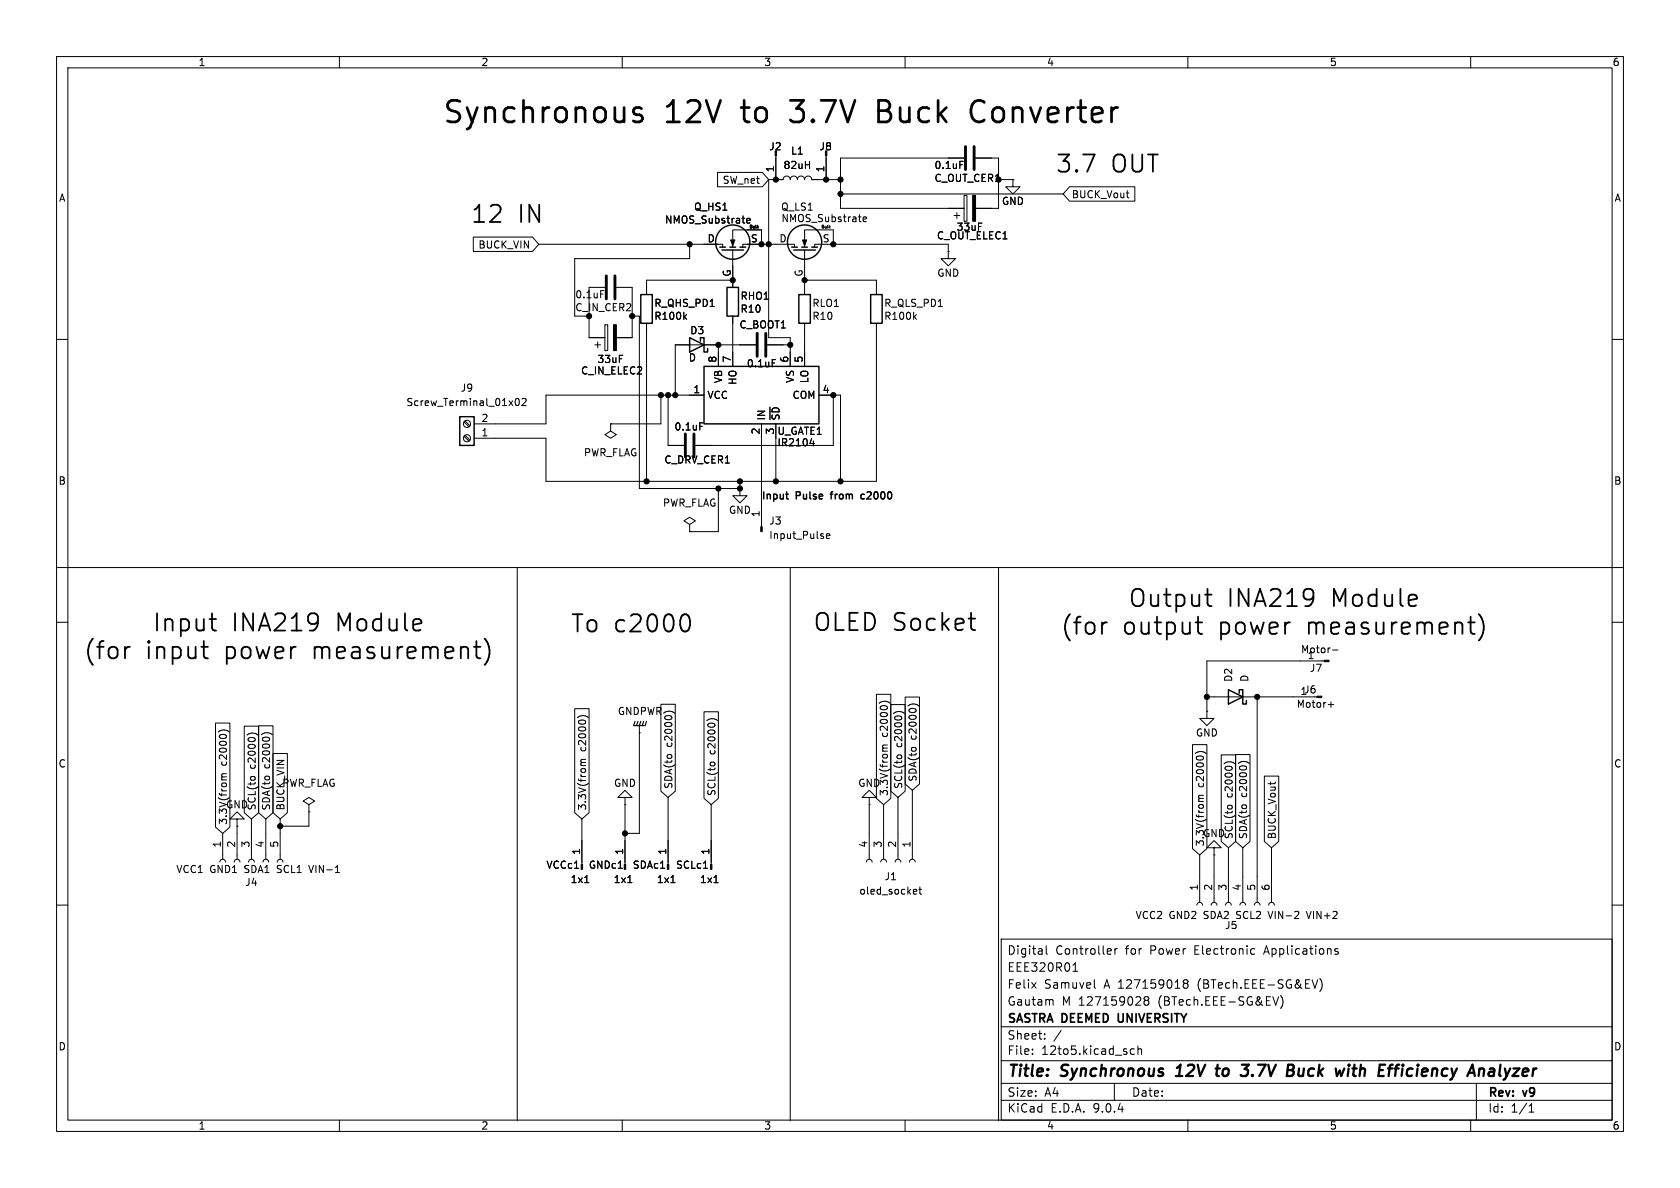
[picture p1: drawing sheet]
<svg xmlns="http://www.w3.org/2000/svg" width="297mm" height="210mm" viewBox="0 0 297 210" stroke-linecap="round" stroke-linejoin="round" font-family="sans-serif">
<g fill="none" stroke="#000" stroke-width=".18">
<path d="M10 10h277v190h-277zM12 12h273v186h-273zM60 10v2M110 10v2M160 10v2M210 10v2M260 10v2M126.9 30.5h7.9l1.1 1.3-1.1 1.2h-7.9zM132 39l.6-.1v-.2l-.4-.1-.2 .2 .1 .6h.5M134.1 40l-.2 .2M135.9 31.8h2.5a.64 .64 0 0 1 .7-.7 .64 .64 0 0 1 .6 .7 .64 .64 0 0 1 .6-.7 .64 .64 0 0 1 .7 .7 .64 .64 0 0 1 .6-.7 .64 .64 0 0 1 .6 .7 .64 .64 0 0 1 .7-.7 .64 .64 0 0 1 .6 .7h5.1M135.9 31.8v27.9h3.8v5.1"/>
<path d="M137.2 27.5v4.3M146 27.5v4.3M148.6 34.3h39.4M152.6 38.8l.6-.2-.1-.2-.3-.1-.2 .2 .1 .6h.4M168.7 38.1h1M169.2 37.6v1M169.7 28.5h.6M170.4 34.5h.5v4.6h-.5zM170.4 27.9h-21.8v8.9h21.8M172.5 27.9h4v8.9h-4M176.5 31.8h2.6M179.1 31.8v1.2h1.2l-1.2 1.3-1.3-1.3h1.3"/>
<path d="M179.1 31.8h.1M189.1 33h11.5v2.6h-11.5l-1.1-1.3zM199.1 34.1h.5M199.5 35h.1M83.7 41.9h10.4l1.1 1.3-1.1 1.3h-10.4zM95.2 43.2h32.6v.5M106.2 51.4h.6M106.9 57.4h.5v4.6h-.5zM106.9 50.8h-2.8v8.9h2.8M109 50.8h2.8v8.9h-2.8M111.8 55.9h1.2v30.5h17.8M114.3 57.2v27.9"/>
<path d="M121 56l.4 .5M121.4 55.6l-.5 .5M121.9 43.2v2.5h-20.3v10.2M129.5 44.2v6.6M129.5 55.9v8.9M129.5 49.5h-15.2v2.6M131.3 43.7v-.5h9.2v.5M133.9 40.1l.2 .2M134.6 43.2v-2.6h-5.1v3.1M142.2 44.2v7.9M142.2 57.2v7.6M142.2 49.5h12.7v2.6"/>
<path d="M144 43.7v-.5h23.6v1.3M146.6 40.1l.2 .2M147.3 43.2v-2.6h-5.1v3.1M154.9 57.2v27.9h-58.4v-7.6h-12.7M161.6 56l.4 .5M162 55.6l-.5 .5M167.6 44.5v1.2h1.3l-1.3 1.3-1.2-1.3h1.2M167.6 44.5h.1M10 60h2M82 77.1l.9 .9M82 74.6l.9 .8M82.2 77l.9 .8"/>
<path d="M82.2 74.4l.9 .9M91.2 70.6l.2-.2a.68 .68 0 0 1 .4 .7 .68 .68 0 0 1-.4 .6l-.2-.1-.1-.4zM92.3 70.6l.5-.2 .2 .4-.8 .9h.8M105.2 61h1M105.7 60.5v1M107.9 74.9v1.3l1.1 .6-1.1 .7-1-.7 1-.6M107.9 74.9h.1M116.8 69.9v5h-8.9M118.1 69.9v8.8h2.8M123.7 74.7h.6M124.5 69.9h-28v5h-12.7M127 61v3.8"/>
<path d="M133.6 61h-14.2v8.9M134.6 74.9v18.2M135.6 61h4.1M136.5 63.6h.6M137.2 74.9v10.2M143.2 78.4h.8M143.8 78v.8M144.8 69.9h3.8v15.2M147.3 69.9v8.8h-24.4M285 60h2M121.9 92.7l1-.6-1-.7-1 .7 1 .6v1.3M121.9 94h.1"/>
<path d="M127 86.4v7.6h-5.1M130.8 86.4v1.2h1.3l-1.3 1.3-1.3-1.3h1.3M130.8 86.4h.1M130.8 85.1v1.3M146.1 94.8l.6-.1-.1-.3-.3-.1-.2 .2 .1 .6h.4M10 110h2M10.2 100.3h276.8M91.4 100.3v97.8M139.7 100.3v97.8M176.5 100.3v97.8M234.1 116.8h-20.7v8.9M285 110h2"/>
<path d="M38.1 127.8h2.5v18.4l-1.2 1.1-1.3-1.1zM38.6 129.4a1.46 1.46 0 0 1 1.9 0M39.4 137.3l-.2 .4M39.4 137.3h.6M40 136.8h-.7l-.1 .3 .2 .2M43.2 128.4h2.5v15.3l-1.3 1.1-1.2-1.1zM43.7 129.9a1.46 1.46 0 0 1 1.9 0M44.4 137.3h.6M45.7 128.3h2.6v15.4l-1.3 1.1-1.3-1.1zM46.2 129.9a1.46 1.46 0 0 1 1.9 0M48.3 133.2h2.5v10.5l-1.3 1.1-1.2-1.1zM101.6 125.3h2.5v18.4l-1.2 1.1-1.3-1.1z"/>
<path d="M102.1 126.9a1.46 1.46 0 0 1 1.9 0M102.9 134.8l-.2 .3M102.9 134.8h.6M103.5 134.2l-.7 .1-.1 .3 .2 .2M113 129.5h.1M113 128.3v19h-2.5M116.8 124.5h2.6v15.4l-1.3 1.1-1.3-1.1zM117.7 125.8a1.48 1.48 0 0 1 1.6 .3M124.5 125.8h2.5v15.3l-1.3 1.1-1.2-1.1zM124.9 127.4a1.46 1.46 0 0 1 2 0M125.7 134.8h.6M154.9 122.7h2.6v18.4l-1.3 1.1-1.3-1.1z"/>
<path d="M155.4 124.3a1.46 1.46 0 0 1 2 0M156.2 132.2l-.2 .4M156.2 132.2h.7M156.9 131.7l-.8 .1-.1 .3 .2 .1M157.5 124.6h2.5v15.3l-1.3 1.1-1.2-1.1zM158 126.1a1.47 1.47 0 0 1 1.9 0M158.7 133.5h.6M160 123.2h2.6v15.4l-1.3 1.1-1.3-1.1zM160.5 124.8a1.46 1.46 0 0 1 1.9 0M161.3 139.7v12.2M210.8 131.6h2.6v18.4l-1.3 1.1-1.3-1.1zM211.3 133.2a1.46 1.46 0 0 1 1.9 0"/>
<path d="M213.4 125.7v1.3h1.2l-1.2 1.3-1.3-1.3h1.3M213.4 125.7h.1M213.4 123.2h19M215.9 133.4h2.5v15.3l-1.2 1.2-1.3-1.2zM216.4 135a1.46 1.46 0 0 1 1.9 0M218.4 133.4h2.6v15.3l-1.3 1.2-1.3-1.2zM218.9 135a1.46 1.46 0 0 1 2 0M222.2 123.2v36.3M223.5 137.2h2.6v11.5l-1.3 1.2-1.3-1.2zM224.6 138.2v.5M225.5 138.2v.2M234.8 124.6h1"/>
<path d="M235.3 124.1v.9M38.9 152.4l.1-.4 .4-.1 .3 .1 .2 .4M39.4 147.3v4.6M41.4 152.4l.1-.4 .4-.1 .4 .1 .1 .4M41.9 144.8h1.3l-1.3-1.3-1.3 1.3h1.3v1.3M41.9 146.1h.1M41.9 146.1v5.8M43.9 152.4l.2-.4 .3-.1 .4 .1 .2 .4M44.4 144.8v7.1M46.5 152.4l.1-.4 .4-.1 .3 .1 .2 .4M47 144.8v7.1M49 152.4l.2-.4 .3-.1 .4 .1 .1 .4"/>
<path d="M49.5 144.8v7.1M54.6 153l.4 1.2M54.6 142.2l1-.6-1-.6-1 .6 1 .6v1.3M54.6 143.5h.1M54.6 143.5v2.6h-5.1M59.3 154.2h.7M102.9 144.8v8M103.4 156h.7M110.5 141h1.3l-1.3-1.3-1.3 1.3h1.3v1.2M110.5 142.2h.1M110.5 142.2v10.6M111 156h.7"/>
<path d="M118.1 141v11.8M118.6 156h.7M124.4 153.5h.7M125.7 142.2v10.6M126.2 156h.8M153.2 152.4l.1-.4 .4-.1 .3 .1 .2 .4M153.7 141h1.2l-1.2-1.3-1.3 1.3h1.3v1.2M153.7 142.2h.1M153.7 142.2v9.7M155.7 152.4l.1-.4 .4-.1 .4 .1 .1 .4M156.2 142.2v9.7M158.2 152.4l.2-.4 .3-.1 .4 .1 .2 .4"/>
<path d="M158.7 141v10.9M160.8 152.4l.1-.4 .4-.1 .3 .1 .2 .4M161.7 157.2l.3 .1 .1 .2-.6 .1M162 158l-.3 .1M162.4 157.2h.5M162.6 156.8v1.1l.3 .2M212.1 151.1v8.4M212.1 141.1l-.2 .4M212.1 141.1h.7M212.8 140.6l-.8 .1-.1 .3 .2 .1M214.6 149.9h1.3l-1.3-1.3-1.2 1.3h1.2v1.2M214.6 151.1h.1"/>
<path d="M214.6 151.1v8.4M217.1 142.4h.6M217.2 149.9v9.6M219.7 149.9v9.6M224.8 149.9v9.6M10 160h2M177 166h108v32h-108zM182.4 173.7l.8 1M183.2 173.7l-.8 1M185 167.2v1.3l.2 .2M186 176.7l.2 .2v.8M189.7 171.7h.8"/>
<path d="M189.8 170.6l.3-.4v1.5M193.5 173.2v1.3l.2 .2M196.2 167.7l.3 .4-.8 .1M196.4 168.6l-.2 .1M197.1 167.7v1M197.5 167.7l-.3 .1-.1 .2M202.5 176.8l-.3-.2 .3-.4 .5 .1 .1 .2-.3 .3M202.5 176.8l-.3 .3 .1 .5 .2 .1 .5-.1 .1-.2-.1-.4-.2-.2M202.5 176.8h.3M209.5 173.8l-.3-.2 .3-.4 .4 .1 .1 .2-.3 .3M209.5 173.8l-.3 .3v.3l.3 .3 .4-.1 .1-.2v-.4l-.3-.2M209.5 173.8h.2"/>
<path d="M211.6 160l.1-.3 .4-.2 .3 .2 .2 .3M214.1 160l.2-.3 .3-.2 .4 .2 .1 .3M216.7 160l.1-.3 .4-.2 .3 .2 .2 .3M219.2 160l.1-.3 .4-.2 .4 .2 .1 .3M221.2 167.8h.6M221.2 168.6h.6M221.7 160l.2-.3 .3-.2 .4 .2 .2 .3M224.2 161.1l.4 1.3M224.3 160l.1-.3 .4-.2 .3 .2 .2 .3M226 176.2l-.5 1.5M226.5 176.1a1.74 1.74 0 0 1-.1 2.2M230.9 161.1l.5 1.3"/>
<path d="M233 173.2l-.5 1.5M233.3 173a1.72 1.72 0 0 1 0 2.3M236.5 167.8l-.3-.1-.2 .2v.2l.5 .2v.3h-.5M285 160h2M60 198v2M110 198v2M160 198v2M177 194.5h108M177 191.5h108M177 187.5h108M177 181.5h108M182.5 186.3v.1"/>
<path d="M182.5 185.5v.1M184.7 183.6v.1M184.7 182.8v.1M187.6 182.1l-1.3 2M197 191.5v3M200.5 185.5l-.4-.1-.3 .3v.4l.2 .2h.5M201.2 185.5l.2-.1 .3 .1 .1 .9M201.2 184.9v1.5M210 198v2M260 198v2M261 191.5v6.5M270.3 196.6h.9"/>
<path d="M270.3 195.5l.4-.4v1.5"/>
<circle cx="82.5" cy="77.5" r=".63"/>
<circle cx="82.5" cy="74.9" r=".63"/>
</g>
<g fill="none" stroke="#000" stroke-width=".4">
<path d="M207.9 190.2h1.1M208.5 188.5l-.4 .3M214.9 188.9h.8M215.1 190.1l.4 .1M215.3 188.2l-.2 1.7M219.6 188.2h1.2l-.8 .8M220.3 189l.3 .4v.4l-.2 .3M229.7 188.9l-.2 1 .1 .2 .5 .1M239.1 188.9h.7M239.5 188.2l-.3 1.7 .1 .2 .4 .1M246.5 188.9h.8M247.4 188.2l-.4 .1-.2 .2-.2 1.7"/>
<path d="M247.9 188.9l-.1 1.3M263.4 189l.2-.1 .5 .1v1.2M264.2 189.4h-.7a.4 .4 0 0 0-.3 .4 .4 .4 0 0 0 .2 .4l.7-.1"/>
</g>
<path d="M197.7 179.2l.1 1.3" fill="none" stroke="#000" stroke-width=".3"/>
<g fill="none" stroke="#000" stroke-width=".25">
<path d="M113.3 52.1h2v5.1h-2zM121.9 59.7l2.6 1.3-2.6 1.2zM127.3 43.7h1M127.6 44.2h3.8M128.5 50.8h2.1v5.1h-2.1zM129 43.7h1M130.8 43.7h1M140 43.7h1M140.3 44.2h3.8M141.2 52.1h2.1v5.1h-2.1zM141.7 43.7h1M143.5 43.7h1"/>
<path d="M153.9 52.1h2.1v5.1h-2.1zM81.3 73.7h2.5v5h-2.5zM123.8 60.3v-.6h.7v2.5h.6v-.6M124.5 64.8h20.3v10.1h-20.3zM138.9 87.4h.5M139.3 88.2h.1M146.8 87.4h.4M152.7 87.4h-.4l-.1 .2 .1 .5 .4 .1M217.2 121.9l2.5 1.3-2.5 1.3zM219.1 122.6v-.7h.6v2.6h.6v-.7"/>
<circle cx="129.5" cy="42.8" r="3"/>
<circle cx="142.2" cy="42.8" r="3"/>
</g>
<g fill="#000" stroke="#000" stroke-width=".18">
<path d="M137 26.7h.3v.8h-.3zM145.9 26.7h.3v.8h-.3zM172 34.5h.5v4.6h-.5zM108.5 57.4h.5v4.6h-.5zM129.2 42.4h.7l-.4 1zM141.9 42.4h.7l-.4 1zM134.5 93.1h.2v.9h-.2zM234.1 116.7h.8v.3h-.8zM232.8 123.1h.9v.2h-.9zM102.7 152.8h.3v.9h-.3zM110.4 152.8h.2v.9h-.2zM118 152.8h.2v.9h-.2z"/>
<path d="M125.6 152.8h.3v.9h-.3z"/>
<circle cx="137.2" cy="31.8" r=".46"/>
<circle cx="146" cy="31.8" r=".46"/>
<circle cx="148.6" cy="34.3" r=".46"/>
<circle cx="148.6" cy="31.8" r=".46"/>
<circle cx="104.1" cy="55.9" r=".46"/>
<circle cx="111.8" cy="55.9" r=".46"/>
<circle cx="121.9" cy="43.2" r=".46"/>
<circle cx="129.5" cy="49.5" r=".46"/>
<circle cx="134.6" cy="43.2" r=".46"/>
<circle cx="135.9" cy="43.2" r=".46"/>
<circle cx="142.2" cy="49.5" r=".46"/>
<circle cx="147.3" cy="43.2" r=".46"/>
<circle cx="116.8" cy="69.9" r=".46"/>
<circle cx="118.1" cy="69.9" r=".46"/>
<circle cx="119.4" cy="69.9" r=".46"/>
<circle cx="127" cy="61" r=".46"/>
<circle cx="139.7" cy="61" r=".46"/>
<circle cx="147.3" cy="69.9" r=".46"/>
<circle cx="114.3" cy="85.1" r=".46"/>
<circle cx="127" cy="86.4" r=".46"/>
<circle cx="130.8" cy="86.4" r=".46"/>
<circle cx="130.8" cy="85.1" r=".46"/>
<circle cx="137.2" cy="85.1" r=".46"/>
<circle cx="148.6" cy="85.1" r=".46"/>
<circle cx="213.4" cy="123.2" r=".46"/>
<circle cx="222.2" cy="123.2" r=".46"/>
<circle cx="49.5" cy="146.1" r=".46"/>
<circle cx="110.5" cy="147.3" r=".46"/>
</g>
<path d="M170.7 25.9v4.1M172.2 25.9v4.1M107.2 48.8v4M108.7 48.8v4M133.9 58.9v4.1M135.4 58.9v4.1M121.2 76.7v4.1M122.7 76.7v4.1" fill="none" stroke="#000" stroke-width=".51"/>
<path d="M112.3 127.5l-.3 .8h2l.3-.8M112.8 127.5l-.3 .8M113.3 127.5l-.3 .8M113.8 127.5l-.3 .8" fill="none" stroke="#000" stroke-width=".2"/>
<path d="M113.4 19.2l-.4-.2h-.5l-.4 .2-.1 .4 .1 .5 1.3 .4 .2 .3-.2 .6-.4 .2h-.7l-.3-.2M172.4 17.9a2.37 2.37 0 0 0 0 3.5" fill="none" stroke="#000" stroke-width=".48"/>
<g fill="none" stroke="#000" stroke-width=".32">
<path d="M23 114.3l-.6 .2M36.2 116.2l.6 .2M37 109.4h1.2M37.6 111.3l.6 .2M83.8 114.3h1.1M84.2 115.9l.2 .3 .5 .2M85.7 112.9a3.5 3.5 0 0 1 0 4.6M121.3 108.6a1.79 1.79 0 0 1 .5 2.5l-.1 .2-.4 .3M171.2 109.3h1.2M172.1 111.4h.3M195.7 110l-.6 .2M211.8 109v2.6l.1 .3 .6 .2"/>
<path d="M213 105.1h1.2M213.5 106.7l.1 .3 .6 .1M259.6 110h1.1M260 111.6l.1 .3 .6 .2M261.4 108.6a3.5 3.5 0 0 1 0 4.6"/>
</g>
<g font-size="5.3">
<text x="78.1" y="22.4">Synchronous</text>
<text x="117.6" y="22.4">12V</text>
<text x="131.6" y="22.4">to</text>
<text x="140.8" y="22.4">3.7V</text>
<text x="156.7" y="22.4">Buck</text>
<text x="173.9" y="22.4">Converter</text>
</g>
<g font-size="4.2">
<text x="186.5" y="31">3.7</text>
<text x="196.4" y="31">OUT</text>
<text x="83.1" y="39.9">12</text>
<text x="91.6" y="39.9">IN</text>
<text x="199.4" y="107.8">Output</text>
<text x="217" y="107.8">INA219</text>
<text x="235.6" y="107.8">Module</text>
<text x="26.9" y="112.1">Input</text>
<text x="41" y="112.1">INA219</text>
<text x="59.6" y="112.1">Module</text>
<text x="100.8" y="112.2">To c2000</text>
<text x="143.6" y="112">OLED Socket</text>
<text x="187.4" y="112.7">(for</text>
<text x="198.5" y="112.7">output</text>
<text x="215.7" y="112.7">power</text>
<text x="231.5" y="112.7">measurement)</text>
<text x="14.7" y="117">(for</text>
<text x="25.8" y="117">input</text>
<text x="39.9" y="117">power</text>
<text x="55.8" y="117">measurement)</text>
</g>
<g font-size="2.8">
<text x="178" y="190.9">Title:</text>
<text x="187.7" y="190.9">Synchronous</text>
<text x="208.8" y="190.9">12V</text>
<text x="216.7" y="190.9">to</text>
<text x="222" y="190.9">3.7V</text>
<text x="230.8" y="190.9">Buck</text>
<text x="240.2" y="190.9">with</text>
<text x="248.6" y="190.9">Efficiency</text>
<text x="265.4" y="190.9">Analyzer</text>
</g>
<g font-size="2.1">
<text x="178" y="172">EEE320R01</text>
<text x="178" y="169">Digital</text>
<text x="186.6" y="169">Controller</text>
<text x="199" y="169">for</text>
<text x="203.5" y="169">Power</text>
<text x="211.4" y="169">Electronic</text>
<text x="223.9" y="169">Applications</text>
<text x="178" y="178">Gautam</text>
<text x="178" y="175">Felix</text>
<text x="184.6" y="175">Samuvel</text>
<text x="187.7" y="178">M 127159028</text>
<text x="195.2" y="175">A 127159018</text>
<text x="204.9" y="178">(BTech.EEE-SG&amp;EV)</text>
<text x="212" y="175">(BTech.EEE-SG&amp;EV)</text>
<text x="178" y="184">Sheet:</text>
<text x="178" y="181.2">SASTRA DEEMED</text>
<text x="198.3" y="181.2">UNIVERSITY</text>
<text x="178" y="186.7">File:</text>
<text x="184.1" y="186.7">12to5.kicad_sch</text>
<text x="178" y="196.9">KiCad</text>
<text x="178" y="194.1">Size:</text>
<text x="184.7" y="194.1">A4</text>
<text x="185.7" y="196.9">E.D.A.</text>
<text x="193.3" y="196.9">9.0.4</text>
<text x="200" y="194.1">Date:</text>
<text x="263" y="194.3">Rev:</text>
<text x="263" y="196.9">Id:</text>
<text x="267.1" y="196.9">1/1</text>
<text x="269.4" y="194.3">v9</text>
</g>
<g font-size="1.8">
<text x="35" y="11.9">1</text>
<text x="85" y="11.9">2</text>
<text x="135" y="11.9">3</text>
<text x="185" y="11.9">4</text>
<text x="235" y="11.9">5</text>
<text x="285" y="11.9">6</text>
<text x="135.9" y="26.8">J2</text>
<text x="139.7" y="27.5">L1</text>
<text x="144.8" y="26.8">J8</text>
<text x="10.3" y="35.9">A</text>
<text x="127.7" y="32.7">SW_net</text>
<text x="136.9" y="30.6" transform="rotate(-90 136.9 30.6)">1</text>
<text x="138.4" y="30.1">82uH</text>
<text x="145.8" y="30.6" transform="rotate(-90 145.8 30.6)">1</text>
<text x="165.1" y="32.4">C_OUT_CER1</text>
<text x="165.1" y="30.1">0.1uF</text>
<text x="189.4" y="35.2">BUCK_Vout</text>
<text x="285.3" y="35.9">A</text>
<text x="117.5" y="39.7">NMOS_Substrate</text>
<text x="122.6" y="37.4">Q_HS1</text>
<text x="138" y="37.4">Q_LS1</text>
<text x="138" y="39.5">NMOS_Substrate</text>
<text x="169" y="41">33uF</text>
<text x="177" y="36.4">GND</text>
<text x="84.5" y="44.1">BUCK_VIN</text>
<text x="125" y="42.9">D</text>
<text x="132.6" y="42.9">S</text>
<text x="137.7" y="42.9">D</text>
<text x="145.3" y="42.9">S</text>
<text x="165.5" y="42.5">C_OUT_ELEC1</text>
<text x="101.6" y="52.9">0.1uF</text>
<text x="129.3" y="49" transform="rotate(-90 129.3 49)">G</text>
<text x="130.8" y="53.2">RHO1</text>
<text x="142" y="49" transform="rotate(-90 142 49)">G</text>
<text x="165.6" y="49.1">GND</text>
<text x="101.6" y="55.2">C_IN_CER2</text>
<text x="115.6" y="54.5">R_QHS_PD1</text>
<text x="115.6" y="56.7">R100k</text>
<text x="121.9" y="59.3">D3</text>
<text x="130.6" y="58.3">C_BOOT1</text>
<text x="130.8" y="55.5">R10</text>
<text x="143.5" y="54.5">RLO1</text>
<text x="143.5" y="56.7">R10</text>
<text x="156.2" y="54.5">R_QLS_PD1</text>
<text x="156.2" y="56.7">R100k</text>
<text x="105.5" y="64.4">33uF</text>
<text x="121.7" y="64.1">D</text>
<text x="126.7" y="64.2" transform="rotate(-90 126.7 64.2)">8</text>
<text x="129.3" y="64.2" transform="rotate(-90 129.3 64.2)">7</text>
<text x="131.9" y="65.1">0.1uF</text>
<text x="139.4" y="64.2" transform="rotate(-90 139.4 64.2)">6</text>
<text x="142" y="64.2" transform="rotate(-90 142 64.2)">5</text>
<text x="71.7" y="72">Screw_Terminal_01x02</text>
<text x="81.4" y="69.4">J9</text>
<text x="102.6" y="66.4">C_IN_ELEC2</text>
<text x="122.5" y="69.6">1</text>
<text x="125" y="70.7">VCC</text>
<text x="127.9" y="67.8" transform="rotate(-90 127.9 67.8)">VB</text>
<text x="130.4" y="68.1" transform="rotate(-90 130.4 68.1)">HO</text>
<text x="140" y="70.7">COM</text>
<text x="140.6" y="67.8" transform="rotate(-90 140.6 67.8)">VS</text>
<text x="143.1" y="67.8" transform="rotate(-90 143.1 67.8)">LO</text>
<text x="145.3" y="69.6">4</text>
<text x="85" y="77.2">1</text>
<text x="85" y="74.7">2</text>
<text x="119.1" y="76.3">0.1uF</text>
<text x="134.4" y="76.9" transform="rotate(-90 134.4 76.9)">2</text>
<text x="135.5" y="74.4" transform="rotate(-90 135.5 74.4)">IN</text>
<text x="136.9" y="76.9" transform="rotate(-90 136.9 76.9)">3</text>
<text x="137.3" y="77.1">U_GATE1</text>
<text x="138" y="74.4" transform="rotate(-90 138 74.4)">~{SD}</text>
<text x="103.1" y="80.9">PWR_FLAG</text>
<text x="117.4" y="82.1">C_DRV_CER1</text>
<text x="137.3" y="79.1">IR2104</text>
<text x="10.3" y="85.9">B</text>
<text x="117.1" y="89.8">PWR_FLAG</text>
<text x="134.5" y="88.7">Input</text>
<text x="140.7" y="88.7">Pulse</text>
<text x="147.4" y="88.7">from</text>
<text x="153.2" y="88.7">c2000</text>
<text x="285.3" y="85.9">B</text>
<text x="128.8" y="91">GND</text>
<text x="134.4" y="91.5" transform="rotate(-90 134.4 91.5)">1</text>
<text x="135.9" y="92.9">J3</text>
<text x="135.9" y="95.5">Input_Pulse</text>
<text x="229.9" y="115.7">Motor-</text>
<text x="231.1" y="116.6">1</text>
<text x="231.5" y="119">J7</text>
<text x="218" y="120.6" transform="rotate(-90 218 120.6)">D2</text>
<text x="220.9" y="120.6" transform="rotate(-90 220.9 120.6)">D</text>
<text x="229.1" y="125.3">Motor+</text>
<text x="229.8" y="122.9">1J6</text>
<text x="109.1" y="126.6">GNDPWR</text>
<text x="157.2" y="130.3" transform="rotate(-90 157.2 130.3)">c2000)</text>
<text x="162.2" y="130.8" transform="rotate(-90 162.2 130.8)">c2000)</text>
<text x="211.3" y="130.4">GND</text>
<text x="10.3" y="135.9">C</text>
<text x="40.3" y="135.4" transform="rotate(-90 40.3 135.4)">c2000)</text>
<text x="45.4" y="136" transform="rotate(-90 45.4 136)">c2000)</text>
<text x="47.9" y="135.9" transform="rotate(-90 47.9 135.9)">c2000)</text>
<text x="103.8" y="132.9" transform="rotate(-90 103.8 132.9)">c2000)</text>
<text x="119.1" y="132.1" transform="rotate(-90 119.1 132.1)">c2000)</text>
<text x="126.7" y="133.4" transform="rotate(-90 126.7 133.4)">c2000)</text>
<text x="159.7" y="132.1" transform="rotate(-90 159.7 132.1)">c2000)</text>
<text x="285.3" y="135.9">C</text>
<text x="39.9" y="143.1">GND</text>
<text x="45.4" y="143.4" transform="rotate(-90 45.4 143.4)">SCL(to</text>
<text x="47.9" y="143.4" transform="rotate(-90 47.9 143.4)">SDA(to</text>
<text x="49.8" y="139.3">PWR_FLAG</text>
<text x="50.5" y="143.4" transform="rotate(-90 50.5 143.4)">BUCK_VIN</text>
<text x="103.8" y="143.4" transform="rotate(-90 103.8 143.4)">3.3V(from</text>
<text x="108.5" y="139.3">GND</text>
<text x="119.1" y="139.5" transform="rotate(-90 119.1 139.5)">SDA(to</text>
<text x="126.7" y="140.8" transform="rotate(-90 126.7 140.8)">SCL(to</text>
<text x="151.6" y="139.3">GND</text>
<text x="157.2" y="140.8" transform="rotate(-90 157.2 140.8)">3.3V(from</text>
<text x="159.7" y="139.5" transform="rotate(-90 159.7 139.5)">SCL(to</text>
<text x="162.2" y="138.3" transform="rotate(-90 162.2 138.3)">SDA(to</text>
<text x="213" y="139.2" transform="rotate(-90 213 139.2)">c2000)</text>
<text x="218.1" y="141" transform="rotate(-90 218.1 141)">c2000)</text>
<text x="220.7" y="141" transform="rotate(-90 220.7 141)">c2000)</text>
<text x="39.1" y="149.9" transform="rotate(-90 39.1 149.9)">1</text>
<text x="40.3" y="145.9" transform="rotate(-90 40.3 145.9)">3.3V(from</text>
<text x="41.7" y="149.9" transform="rotate(-90 41.7 149.9)">2</text>
<text x="44.2" y="149.9" transform="rotate(-90 44.2 149.9)">3</text>
<text x="46.7" y="149.9" transform="rotate(-90 46.7 149.9)">4</text>
<text x="49.3" y="149.9" transform="rotate(-90 49.3 149.9)">5</text>
<text x="153.4" y="149.9" transform="rotate(-90 153.4 149.9)">4</text>
<text x="156" y="149.9" transform="rotate(-90 156 149.9)">3</text>
<text x="158.5" y="149.9" transform="rotate(-90 158.5 149.9)">2</text>
<text x="161" y="149.9" transform="rotate(-90 161 149.9)">1</text>
<text x="212.6" y="148.2">GND</text>
<text x="213" y="149.7" transform="rotate(-90 213 149.7)">3.3V(from</text>
<text x="218.1" y="148.4" transform="rotate(-90 218.1 148.4)">SCL(to</text>
<text x="220.7" y="148.4" transform="rotate(-90 220.7 148.4)">SDA(to</text>
<text x="225.7" y="148.4" transform="rotate(-90 225.7 148.4)">BUCK_Vout</text>
<text x="31.1" y="154.5">VCC1</text>
<text x="37.1" y="154.5">GND1</text>
<text x="43.3" y="154.5">SDA1</text>
<text x="49.3" y="154.5">SCL1</text>
<text x="55.2" y="154.5">VIN-1</text>
<text x="96.5" y="153.8">VCCc1</text>
<text x="102.6" y="151.2" transform="rotate(-90 102.6 151.2)">1</text>
<text x="104" y="153.8">GNDc1</text>
<text x="110.2" y="151.2" transform="rotate(-90 110.2 151.2)">1</text>
<text x="111.8" y="153.8">SDAc1</text>
<text x="117.9" y="151.2" transform="rotate(-90 117.9 151.2)">1</text>
<text x="119.4" y="153.8">SCLc1</text>
<text x="125.5" y="151.2" transform="rotate(-90 125.5 151.2)">1</text>
<text x="156.3" y="155.8">J1</text>
<text x="43.3" y="156.8">J4</text>
<text x="100.8" y="156.3">1x1</text>
<text x="108.4" y="156.3">1x1</text>
<text x="116" y="156.3">1x1</text>
<text x="123.7" y="156.3">1x1</text>
<text x="151.8" y="158.3">oled_socket</text>
<text x="211.8" y="157.6" transform="rotate(-90 211.8 157.6)">1</text>
<text x="214.4" y="157.6" transform="rotate(-90 214.4 157.6)">2</text>
<text x="216.9" y="157.6" transform="rotate(-90 216.9 157.6)">3</text>
<text x="219.5" y="157.6" transform="rotate(-90 219.5 157.6)">4</text>
<text x="222" y="157.6" transform="rotate(-90 222 157.6)">5</text>
<text x="224.5" y="157.6" transform="rotate(-90 224.5 157.6)">6</text>
<text x="200.7" y="162.7">VCC2</text>
<text x="206.7" y="162.7">GND2</text>
<text x="212.9" y="162.7">SDA2</text>
<text x="216.5" y="164.4">J5</text>
<text x="218.9" y="162.7">SCL2</text>
<text x="224.8" y="162.7">VIN-2</text>
<text x="231.7" y="162.7">VIN+2</text>
<text x="10.3" y="185.9">D</text>
<text x="285.3" y="185.9">D</text>
<text x="35" y="199.9">1</text>
<text x="85" y="199.9">2</text>
<text x="135" y="199.9">3</text>
<text x="185" y="199.9">4</text>
<text x="235" y="199.9">5</text>
<text x="285" y="199.9">6</text>
</g>
<g font-size=".7">
<text x="132.3" y="40.4">Bulk</text>
<text x="145" y="40.4">Bulk</text>
</g>
</svg>
